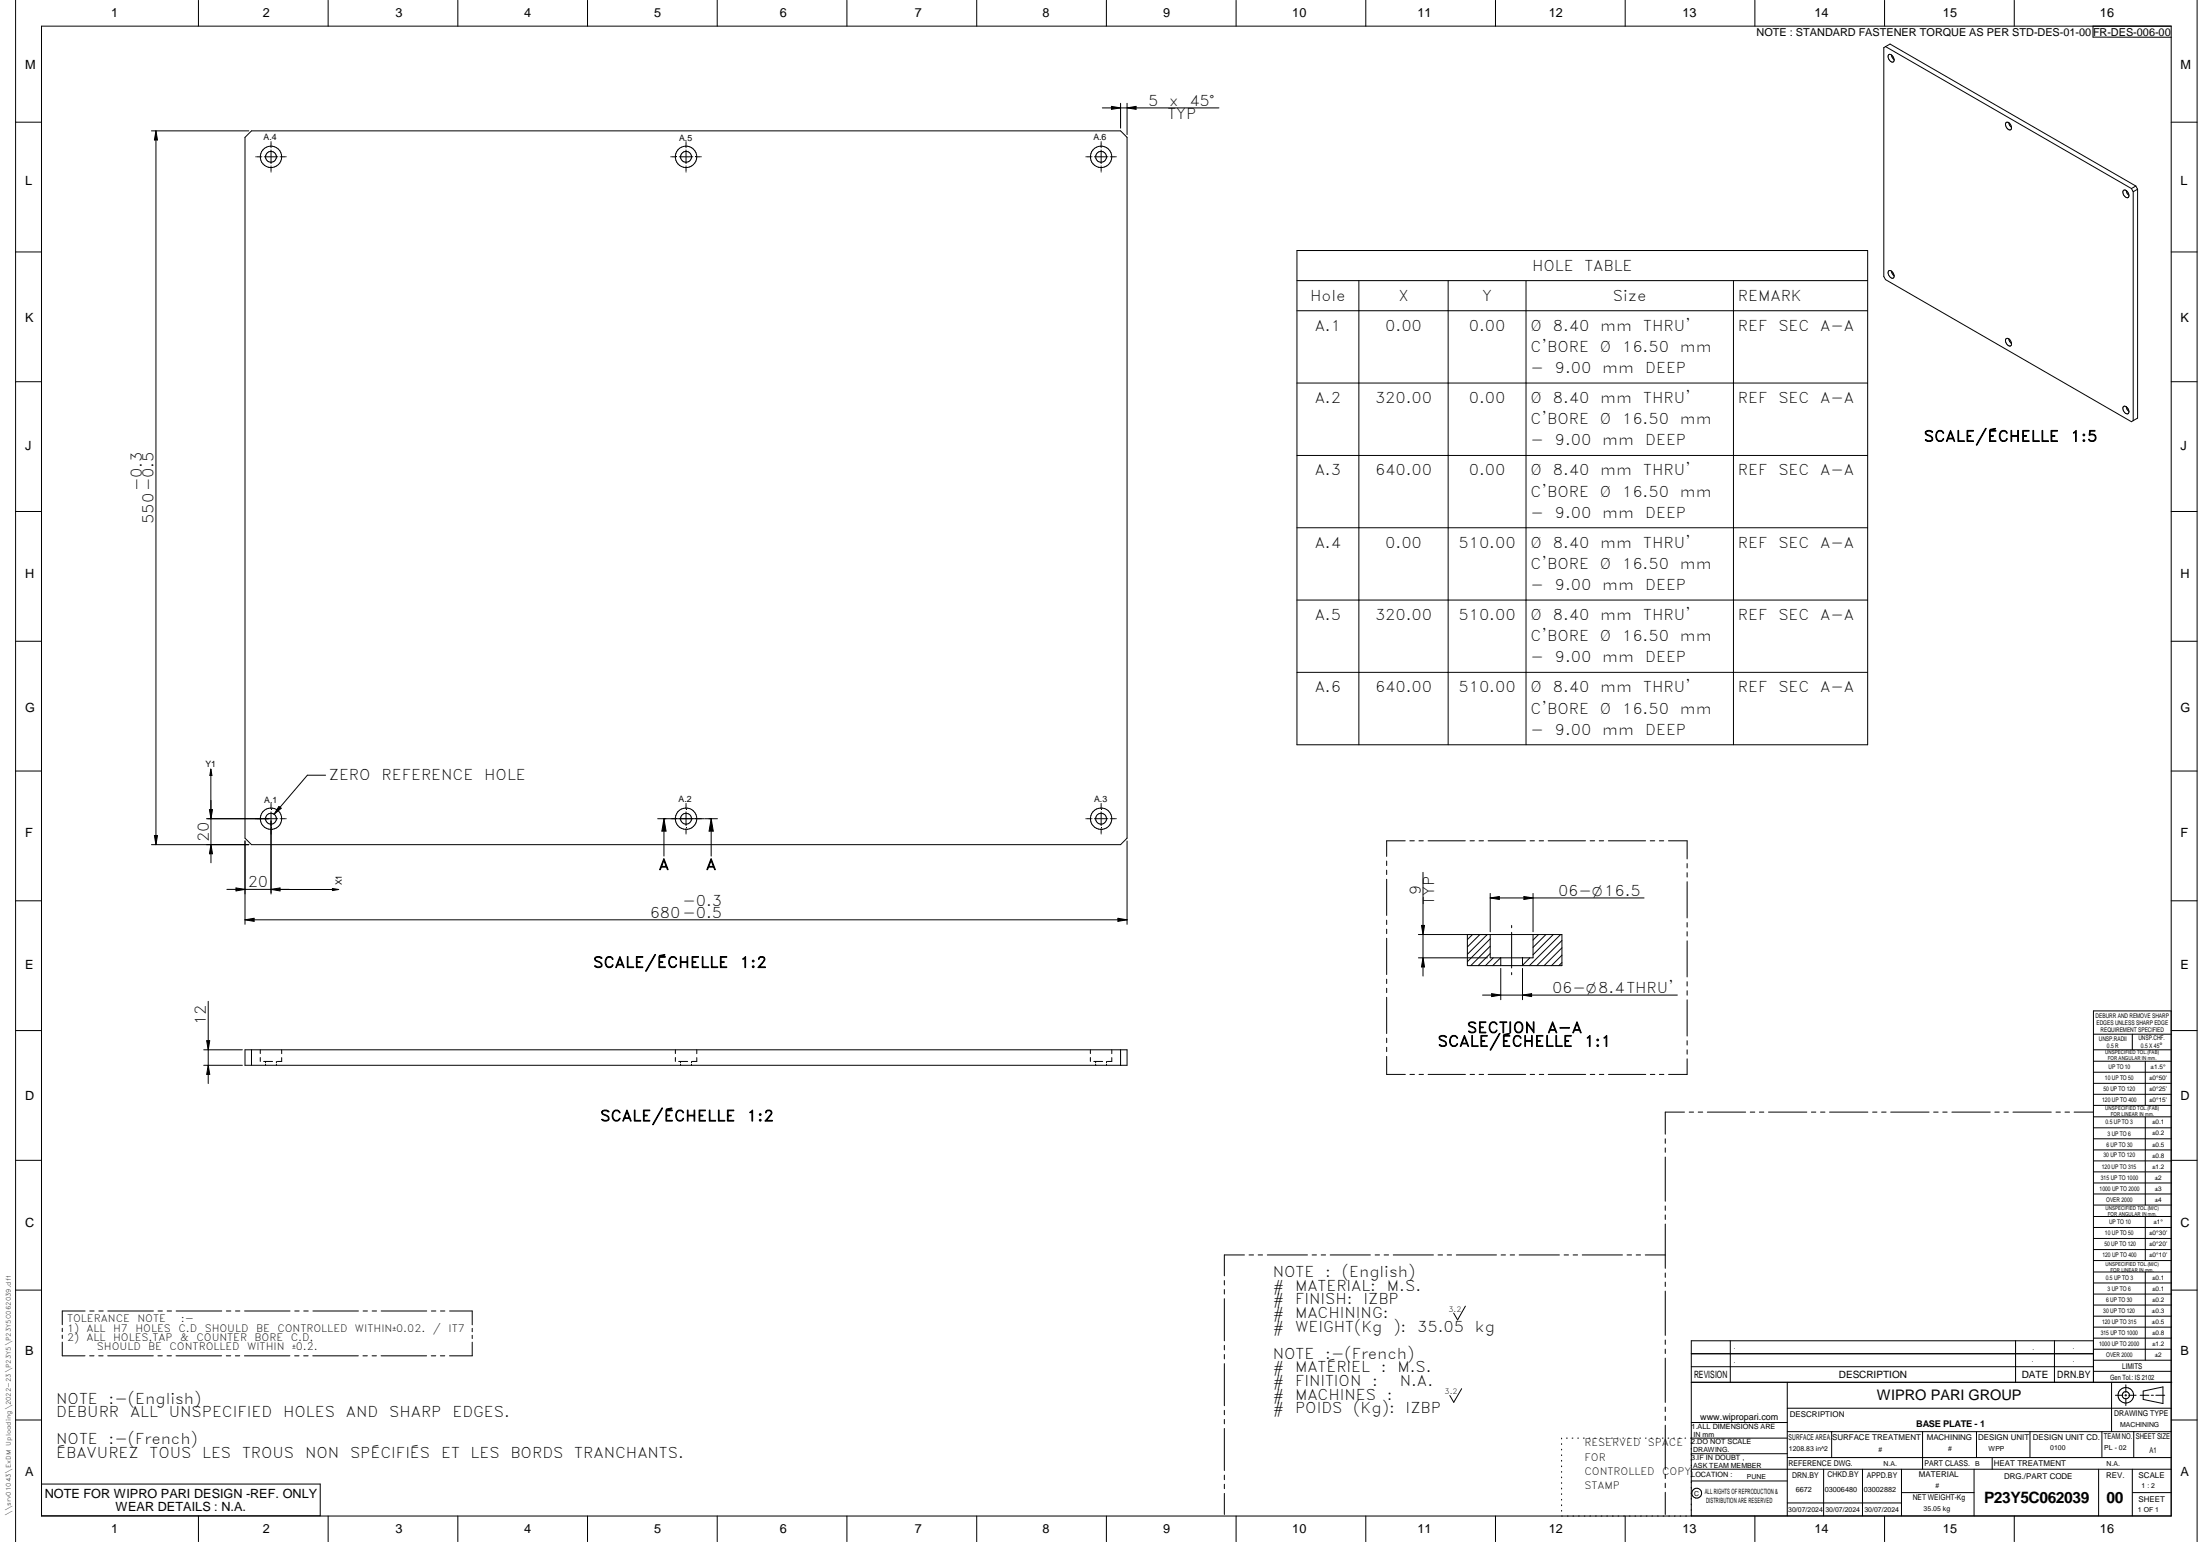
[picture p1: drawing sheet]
<svg xmlns="http://www.w3.org/2000/svg" width="848mm" height="594mm" viewBox="0 0 848 594" stroke-linecap="round" stroke-linejoin="round" font-family="sans-serif">
<g fill="none" stroke="#000" stroke-width=".39">
<path d="M6 .1v593.9M16 10.1h821v574h-821zM76.5 .1v10M126.5 .1v10M176.5 .1v10M226.5 .1v10M276.5 .1v10M326.5 .1v10M376.5 .1v10M426.5 .1v10M476.5 .1v10M526.5 .1v10"/>
<path d="M576.5 .1v10M626.5 .1v10M676.5 .1v10M726.5 .1v10M726.9 17.9l94.7 54.7M726.9 17.9l1.7-.9 94.7 54.7M726.9 17.9l-.7 .5v88.2l.7 1.1 94.7 54.8 .7-.4M776.5 .1v10M806.8 10.1v4.2l30.2 .1M847 .1v593.9M432 39.8v9.6M434.5 39.8v12.1"/>
<path d="M728 21.2a1.6 1.6 0 0 1 2.2 1.7 .78 .78 0 0 1-.4 1 .78 .78 0 0 1-1-.2l-.8-1.3zM729.1 21.2l.3 1 .8 .8M6 47.1h10M58.4 50.4h37.5M60.1 50.4v275M60.1 50.4l.6 3.5h-1.2zM96.9 50.4h335.1l2.5 2.5v270l-2.5 2.5h-335.1l-2.5-2.5v-270zM104.5 54.6v.1M104.5 54.9v1.7M104.5 56.9h.1M104.5 57.8v5.2M264.5 54.6v.1"/>
<path d="M264.5 54.9v1.7M264.5 56.9h.1M264.5 57.8v5.2M424.5 57.8v5.2M424.5 54.6v.1M424.5 54.9v1.7M424.5 56.9h.1M424.9 41.6h45M428.5 41l3.5 .6-3.5 .5zM434.5 41.6l3.4-.6v1.1zM773.4 47.1a1.93 1.93 0 0 1 1.7 2.9 1.93 1.93 0 0 1-1.7-2.9zM774.4 47.3l.3 1 .7 .8"/>
<path d="M837 47.1h10M98.6 60.4h.1M99 60.4h1.6M100.9 60.4h.1M101.9 60.4h5.2M104.5 63.9v.1M104.5 64.3v1.6M104.5 66.2v.1M107.9 60.4h.1M108.3 60.4h1.7M110.2 60.4h.1M258.6 60.4h.1"/>
<path d="M259 60.4h1.6M261.8 60.4h5.3M264.5 63.9v.1M264.5 64.3v1.6M264.5 66.2v.1M268.3 60.4h1.7M270.2 60.4h.1M418.6 60.4h.1M418.9 60.4h1.7M420.9 60.4h.1M421.9 60.4h5.2M424.5 63.9v.1"/>
<path d="M424.5 64.3v1.6M424.5 66.2v.1M427.9 60.4h.1M428.3 60.4h1.7M430.2 60.4h.1M818.7 73.3a1.88 1.88 0 0 1 1.6 2.8 1.88 1.88 0 0 1-1.6-2.8zM819.6 73.4l.4 1 .7 .8M821.6 72.6l.7 1.3M822.3 73.9v88.2M823.3 71.7l-1.7 .9M823.3 71.7l.7 1.2M824 72.9v88.2l-1.7 1"/>
<path d="M824 72.9l-1.7 1M6 97.1h10M500 96.5h220v190.4h-220zM837 97.1h10M500 108.1h220M500 119.7h220M523.8 108.1v178.8M558.2 108.1v178.8M588.3 108.1v178.8M668.2 108.1v178.8M728.2 104.3a1.93 1.93 0 0 1 1.6 2.8 1.93 1.93 0 0 1-1.6-2.8zM729.1 104.4l.3 1.1 .8 .8"/>
<path d="M773.2 130.6a1.56 1.56 0 0 1 2.2 1.7 .78 .78 0 0 1-.3 1 .78 .78 0 0 1-1-.2l-.9-1.2zM774.4 130.6l.3 1 .7 .8M6 147.1h10M500 147.6h220M818.7 156.5a1.88 1.88 0 0 1 1.6 2.9 1.88 1.88 0 0 1-1.6-2.9zM819.6 156.7l.4 1 .7 .8M837 147.1h10M500 175.5h220M6 197.1h10M837 197.1h10M500 203.3h220M500 231.2h220"/>
<path d="M6 247.1h10M500 259h220M837 247.1h10M6 297.1h10M81.3 296.3l.4 2.4h-.8zM81.3 296.3v19.1M125.5 298.7h-7l-12.8 15M837 297.1h10M79.6 315.4h27.5M80.7 311.9h1.2l-.6 3.5zM81.3 308.4v24M104.5 309.5v.2"/>
<path d="M104.5 309.9v1.7M104.5 312.8v31.6M107.5 310.7l.9 .7-2.7 2.3zM108 315.4h.1M108.3 315.4h1.7M110.2 315.4h.1M253.5 315.4h4.8M255.9 315.4l.9 4.8h-1.7zM255.9 315.4v14.4M258.6 315.4h12.9M264.5 309.5v.2M264.5 309.9v1.7"/>
<path d="M264.5 312.8v5.3M264.5 319.2v1.7M271.7 315.4h4.9M274.2 315.4v14.4M274.2 315.4l.8 4.8h-1.7zM418.6 315.4h.1M418.9 315.4h1.7M420.9 315.4h.1M421.9 315.4h5.2M424.5 309.5v.2M424.5 309.9v1.7M424.5 312.8v5.3"/>
<path d="M424.5 319.2v1.7M427.9 315.4h.1M428.3 315.4h1.7M430.2 315.4h.1M58.4 325.4h37.5M59.5 321.9h1.2l-.6 3.5zM81.3 325.4l.6 3.5h-1.2zM94.4 324v32.1M264.5 321.2v.1M424.5 321.2v.1M434.5 324v32.1M534.5 331.7v1.8"/>
<path d="M534.5 335.2v1.7M534.5 338.8v13.9M541.7 323.9h-7.2v6M543.5 323.9h1.7M547 323.9h1.7M548.6 336.1v39.9M550.5 323.9h14.4M566.7 323.9h1.7M570.1 323.9h1.8M573.7 323.9h14.4M589.8 323.9h1.7M593.3 323.9h1.7"/>
<path d="M596.8 323.9h14.4M613 323.9h1.7M616.5 323.9h1.7M620 323.9h14.4M636.1 323.9h1.8M639.7 323.9h1.6M643.2 323.9h7.2v7M650.4 332.7v1.7M650.4 336.2v1.7M650.4 339.7v14M6 347h10M87.5 342.6h24"/>
<path d="M91 342.1l3.4 .5-3.4 .6zM94.4 354.4l3.6-.6v1.2zM94.4 354.4h340.1M104.5 342.6l3.4-.5v1.1zM104.5 342.7h26.1M128.1 342.3l2.5 .4-2.5 .4zM431 353.8l3.5 .6-3.5 .6zM534.5 354.5v1.7M534.5 358v1.7M548 356.5h1.1l-.5 3.5zM574.5 344.2v14.8M574.5 345.9l3.5-.5v1.1z"/>
<path d="M574.5 345.9h59.3M582.7 356.5v.9M582.7 359.2v13.7M587.5 345.4l3.5 .5-3.5 .6zM591 344.2v14.8M650.4 355.4v1.8M650.4 358.9v1.7M837 347h10M534.5 361.5v14M534.5 377.2v1.7M546.8 360h55.3v12h-36.4v-12M546.8 369h26.6"/>
<path d="M548.6 369l.5 3.5h-1.1zM567.6 360l-1.9 2M570.5 360l-4.8 4.8M573.3 360l-7.6 7.7M574.5 361.7l-8.8 8.8M574.5 364.5l-7.5 7.5M574.5 367.4l-4.7 4.6M575.6 369l-3 3M578.4 369l-3 3M578.5 373.1v12M578.5 371.8l-.2 .2M578.5 369v3"/>
<path d="M582.7 374.7v.8M586.9 373.1v12M586.9 369v3M589.7 369l-2.8 2.9M591 360v9h-16.5v-9M593.1 360l-2.1 2.2M595.9 360l-4.9 5M598.8 360l-7.8 7.8M601.6 360l-12 12M602.1 362.3l-9.7 9.7M602.1 365.2l-6.9 6.8M602.1 368l-4 4"/>
<path d="M602.1 370.8l-1.2 1.2M650.4 362.5v13.9M650.4 378.2v1.7M6 397h10M80.3 385.8v31.6M534.5 380.7v1.7M534.5 384.2v14M534.5 400v1.7M571.5 383.4h75.1M575 382.8l3.5 .6-3.5 .6zM586.9 383.4l3.5-.6v1.2zM650.4 381.7v1.7"/>
<path d="M650.4 385.2v14M807 398.4h30M822 398.4v6.1M837 397h10M837 389.5h-30v143.1M78.5 404.5h14.9M78.5 410.4h14.9M79.7 400.9h1.2l-.6 3.6zM80.3 410.4l.6 3.5h-1.2zM94.4 404.5h340.1v5.9h-340.1zM96.9 404.5v5.9M100.3 404.5v1.4"/>
<path d="M100.3 407.4v1.5M101.6 408.9h3.5M102.4 408.9v.5M102.4 410v.4M106.6 408.9v.5M106.6 410v.4M108.6 407.5v1.4h-1.7M108.6 404.5v1.4M260.3 404.5v1.4M260.3 407.4v1.5M261.6 408.9h3.5M262.3 408.9v.5"/>
<path d="M262.3 410v.4M266.6 408.9v.5M266.6 410v.4M268.6 407.5v1.4h-1.7M268.6 404.5v1.4M420.3 404.5v1.4M420.3 407.4v1.5M421.6 408.9h3.5M422.4 408.9v.5M422.4 410v.4M426.6 408.9v.5M426.6 410v.4"/>
<path d="M428.6 407.5v1.4h-1.7M428.6 404.5v1.4M432 404.5v5.9M534.5 407v6.9h7.2M534.5 403.5v1.7M543.5 413.9h1.8M547 413.9h1.7M550.5 413.9h14.4M566.7 413.9h1.7M570.2 413.9h1.7M573.7 413.9h14.4M589.9 413.9h1.7"/>
<path d="M593.4 413.9h1.7M596.9 413.9h14.4M613 413.9h1.8M616.5 413.9h1.7M620.1 413.9h14.3M636.2 413.9h1.7M639.7 413.9h1.7M650.4 407.9v6h-7.2M650.4 400.9v1.7M650.4 404.5v1.6M807 404.5h30M807 408.9h30"/>
<path d="M807 413.1h30M807 417.4h30M827 408.9v17M641.9 438.7v1.8M649.4 428.5h-7.5v8.5M651.2 428.5h1.7M654.6 428.5h1.8M658.2 428.5h14.7M674.7 428.5h1.7M678.2 428.5h1.7M681.7 428.5h14.8M698.3 428.5h1.7"/>
<path d="M701.8 428.5h1.7M705.3 428.5h14.7M721.9 428.5h1.7M725.3 428.5h1.8M728.9 428.5h14.7M745.4 428.5h1.7M748.9 428.5h1.7M752.4 428.5h14.8M769 428.5h1.7M772.5 428.5h1.7M776 428.5h14.7M792.6 428.5h1.7"/>
<path d="M796 428.5h1.8M799.5 428.5h7.4M807 421.6h30M807 425.9h30M807 430.3h30M807 434.5h30M807 438.7h30M827 430.3v34M6 447h10M641.9 442.3v1.6M641.9 445.8v17M807 443h30"/>
<path d="M807 447.3h30M807 451.5h30M807 455.8h30M807 460h30M837 447h10M641.9 464.6v1.7M641.9 468.1v1.7M641.9 471.6v17.1M807 464.3h30M807 468.7h30M807 472.9h30M807 477.1h30"/>
<path d="M827 468.7v16.9M6 497h10M472 493.4v1.6M472 496.8v1.8M479.7 483.5h-7.7v8M481.5 483.5h1.7M485 483.5h1.7M488.5 483.5h15.5M505.8 483.5h1.7M509.3 483.5h1.7M512.8 483.5h15.5M530.1 483.5h1.7"/>
<path d="M533.6 483.5h1.7M537.1 483.5h15.5M554.4 483.5h1.7M557.9 483.5h1.7M561.4 483.5h15.5M578.7 483.5h1.6M582.2 483.5h1.7M585.6 483.5h15.5M603 483.5h1.6M606.4 483.5h1.8M609.9 483.5h15.5M627.2 483.5h1.7"/>
<path d="M630.7 483.5h1.7M634.2 483.5h7.7M641.9 490.4v1.7M641.9 493.9v1.7M641.9 497.4v17.1M807 481.4h30M807 485.6h30M807 490.1h30M807 494.3h30M807 498.6h30M827 490.1v33.9M837 497h10"/>
<path d="M24 511.7v1.3M24 514.4v1.3M24 517.1v5.3h8.8M32.8 505.1h-8.8v5.3M34.6 505.1h1.7M38.1 505.1h1.7M41.6 505.1h17.5M60.9 505.1h1.7M64.4 505.1h1.7M67.9 505.1h17.6M87.2 505.1h1.8M90.8 505.1h1.7"/>
<path d="M94.3 505.1h17.5M113.6 505.1h1.7M117.1 505.1h1.7M120.6 505.1h17.6M140 505.1h1.6M143.5 505.1h1.7M146.9 505.1h17.6M166.3 505.1h1.7M169.8 505.1h1.7M173.3 505.1h8.7v5.3M182 517.1v5.3h-8.7M182 511.8v1.3"/>
<path d="M182 514.4v1.3M472 500.3v16.3M472 518.3v1.8M564.9 503.2l-3 5.3-1.5-2.6M641.9 516.3v1.6M641.9 519.8v1.7M667 516.6v16M777 516.6v16M792 516.6v16M807 502.8h30M807 507.1h30M807 511.3h30"/>
<path d="M807 515.5h30M807 519.8h30M807 516.6h-155v67.5M34.5 522.4h1.7M38.1 522.4h1.7M41.5 522.4h17.6M60.9 522.4h1.7M64.4 522.4h1.7M67.9 522.4h17.5M87.2 522.4h1.7M90.7 522.4h1.7M94.2 522.4h17.6"/>
<path d="M113.6 522.4h1.7M117.1 522.4h1.7M120.6 522.4h17.5M139.9 522.4h1.7M143.4 522.4h1.7M146.9 522.4h17.6M166.2 522.4h1.8M169.8 522.4h1.6M472 521.8v1.7M472 525.4v16.2M563.5 535l-3.1 5.3-1.5-2.7M641.9 523.2v17.1"/>
<path d="M652 532.6h185.2M652 521.5h155M652 526.5h155M689 532.6v51.4M807 524h30M807 528.3h30M814 532.6v19M815.5 537.5h2.8M819.1 537.5h.7M819.5 533.5v2.9M819.5 537.2v.7M819.5 538.7v2.8"/>
<path d="M820.6 537.5h2.9M825 537.5h3.4M826.2 535.9l7.6-1.6v6.4l-7.6-1.5zM829.3 537.5h.8M831 537.5h3.5M6 547.1h10M472 543.3v1.7M472 546.9v1.7M472 550.3v16.2M602 554.1v.3M602 556.2v.3M602 558.3v.3"/>
<path d="M603.8 554.1h.4M606 554.1h.3M608.2 554.1h.3M610.4 554.1h.3M612.6 554.1h.3M614.7 554.1h.3M616.9 554.1h.3M619.1 554.1h.3M621.2 554.1h.3M623.4 554.1h.3M625.6 554.1h.3M627.8 554.1h.3"/>
<path d="M629.9 554.1h.4M632.1 554.1h.3M634.3 554.1h.3M636.5 554.1h.3M638.6 554.1h.3M640.8 554.1h.3M641.9 542.1v1.7M641.9 545.6v1.7M641.9 549.1v17M643 554.1h.3M645.2 554.1h.3M647.3 554.1h.4"/>
<path d="M649.5 554.1h.3M652 548h37M689 542.5h148M689 551.6h148M689 554.1h-37.3M706.1 551.6v10M741.1 551.6v14.4M761.9 551.6v10M782.5 551.6v10M810.3 551.6v10M822.5 551.6v10M837 547.1h10"/>
<path d="M16 571.8h107.4v12.2h-107.4M472 568.3v1.8M472 571.8v1.7M472 575.4v8.1M602 560.5v.3M602 562.6v.3M602 564.8v.3M602 566.9v.3M602 569v.3M602 571.2v.3M602 573.3v.4M602 575.5v.3"/>
<path d="M602 577.6v.3M602 579.8v.3M641.9 567.9v1.7M641.9 571.4v1.8M641.9 574.9v8.6M652 570.6h37M652 560.1h37M689 561.6h148M689 579h44M703 566v18M718 566v18M733 575.1h28"/>
<path d="M733 566v18M761 566v18M768 561.6v4.4M809 566v18M822 566v18M822 575.1h15M837 566h-185M76.5 584.1v9.9M126.5 584.1v9.9M176.5 584.1v9.9M226.5 584.1v9.9M276.5 584.1v9.9"/>
<path d="M326.5 584.1v9.9M376.5 584.1v9.9M426.5 584.1v9.9M476.5 584.1v9.9M526.5 584.1v9.9M576.5 584.1v9.9M602 581.9v.3M626.5 584.1v9.9M652 584h185M676.5 584.1v9.9M726.5 584.1v9.9M776.5 584.1v9.9"/>
<circle cx="104.5" cy="60.4" r="4.1"/>
<circle cx="104.5" cy="60.4" r="2.09"/>
<circle cx="264.5" cy="60.4" r="4.1"/>
<circle cx="264.5" cy="60.4" r="2.09"/>
<circle cx="424.5" cy="60.4" r="2.09"/>
<circle cx="424.5" cy="60.4" r="4.1"/>
<circle cx="104.5" cy="315.4" r="2.1"/>
<circle cx="104.5" cy="315.4" r="4.1"/>
<circle cx="264.5" cy="315.4" r="4.1"/>
<circle cx="264.5" cy="315.4" r="2.1"/>
<circle cx="424.4" cy="315.4" r="2.1"/>
<circle cx="424.5" cy="315.4" r="4.1"/>
<circle cx="819.5" cy="537.5" r="2.99"/>
<circle cx="819.5" cy="537.5" r="1.39"/>
<circle cx="654.1" cy="575.3" r="1.9"/>
</g>
<g fill="#000">
<path d="M60.1 50.4l.6 3.5h-1.2zM428.5 41l3.5 .6-3.5 .5zM434.5 41.6l3.4-.6v1.1zM81.3 296.3l.4 2.4h-.8zM80.7 311.9h1.2l-.6 3.5zM107.5 310.7l.9 .7-2.7 2.3zM59.5 321.9h1.2l-.6 3.5zM81.3 325.4l.6 3.5h-1.2zM255.9 315.4l.9 4.8h-1.7zM274.2 315.4l.8 4.8h-1.7zM91 342.1l3.4 .5-3.4 .6zM94.4 354.4l3.6-.6v1.2z"/>
<path d="M104.5 342.6l3.4-.5v1.1zM128.1 342.3l2.5 .4-2.5 .4zM431 353.8l3.5 .6-3.5 .6zM548 356.5h1.1l-.5 3.5zM574.5 345.9l3.5-.5v1.1zM587.5 345.4l3.5 .5-3.5 .6zM548.6 369l.5 3.5h-1.1zM575 382.8l3.5 .6-3.5 .6zM586.9 383.4l3.5-.6v1.2zM80.3 410.4l.6 3.5h-1.2zM79.7 400.9h1.2l-.6 3.6z"/>
</g>
<g font-size="6">
<text x="764.8" y="578.9">P23Y5C062039</text>
<text x="812.1" y="578.9">00</text>
</g>
<g font-size="5.7">
<text x="442.6" y="40.7">5</text>
<text x="450.7" y="40.7">x</text>
<text x="458.5" y="40.7">45°</text>
<text x="450" y="45.9">TYP</text>
<text x="590.6" y="104.2">HOLE</text>
<text x="610.8" y="104.2">TABLE</text>
<text x="505.1" y="115.8">Hole</text>
<text x="539.1" y="115.8">X</text>
<text x="571.3" y="115.8">Y</text>
<text x="621.7" y="115.8">Size</text>
<text x="670" y="115.8">REMARK</text>
<text x="506.8" y="127.5">A.1</text>
<text x="534" y="127.5">0.00</text>
<text x="566.2" y="127.5">0.00</text>
<text x="590" y="127.5">Ø</text>
<text x="598.6" y="127.5">8.40</text>
<text x="616.9" y="127.5">mm</text>
<text x="633.5" y="127.5">THRU'</text>
<text x="670" y="127.5">REF</text>
<text x="685.5" y="127.5">SEC</text>
<text x="701.7" y="127.5">A-A</text>
<text x="590" y="135.6">C'BORE</text>
<text x="616.7" y="135.6">Ø</text>
<text x="625.3" y="135.6">16.50</text>
<text x="647.6" y="135.6">mm</text>
<text x="590" y="143.7">-</text>
<text x="599.4" y="143.7">9.00</text>
<text x="617.6" y="143.7">mm</text>
<text x="634.2" y="143.7">DEEP</text>
<text x="506.8" y="155.3">A.2</text>
<text x="530.1" y="155.3">320.00</text>
<text x="566.2" y="155.3">0.00</text>
<text x="590" y="155.3">Ø</text>
<text x="598.6" y="155.3">8.40</text>
<text x="616.9" y="155.3">mm</text>
<text x="633.5" y="155.3">THRU'</text>
<text x="670" y="155.3">REF</text>
<text x="685.5" y="155.3">SEC</text>
<text x="701.7" y="155.3">A-A</text>
<text x="590" y="163.4">C'BORE</text>
<text x="616.7" y="163.4">Ø</text>
<text x="625.3" y="163.4">16.50</text>
<text x="647.6" y="163.4">mm</text>
<text x="590" y="171.6">-</text>
<text x="599.4" y="171.6">9.00</text>
<text x="617.6" y="171.6">mm</text>
<text x="634.2" y="171.6">DEEP</text>
<text x="741.6" y="170.1">SCALE/ÉCHELLE</text>
<text x="798.1" y="170.1">1:5</text>
<text x="506.8" y="183.2">A.3</text>
<text x="530.1" y="183.2">640.00</text>
<text x="566.2" y="183.2">0.00</text>
<text x="590" y="183.2">Ø</text>
<text x="598.6" y="183.2">8.40</text>
<text x="616.9" y="183.2">mm</text>
<text x="633.5" y="183.2">THRU'</text>
<text x="670" y="183.2">REF</text>
<text x="685.5" y="183.2">SEC</text>
<text x="701.7" y="183.2">A-A</text>
<text x="54.7" y="189.3" transform="rotate(-90 54.7 189.3)">-0.3</text>
<text x="590" y="191.3">C'BORE</text>
<text x="616.7" y="191.3">Ø</text>
<text x="625.3" y="191.3">16.50</text>
<text x="647.6" y="191.3">mm</text>
<text x="59.2" y="201.9" transform="rotate(-90 59.2 201.9)">550-0.5</text>
<text x="590" y="199.4">-</text>
<text x="599.4" y="199.4">9.00</text>
<text x="617.6" y="199.4">mm</text>
<text x="634.2" y="199.4">DEEP</text>
<text x="506.8" y="211">A.4</text>
<text x="534" y="211">0.00</text>
<text x="562.2" y="211">510.00</text>
<text x="590" y="211">Ø</text>
<text x="598.6" y="211">8.40</text>
<text x="616.9" y="211">mm</text>
<text x="633.5" y="211">THRU'</text>
<text x="670" y="211">REF</text>
<text x="685.5" y="211">SEC</text>
<text x="701.7" y="211">A-A</text>
<text x="590" y="219.2">C'BORE</text>
<text x="616.7" y="219.2">Ø</text>
<text x="625.3" y="219.2">16.50</text>
<text x="647.6" y="219.2">mm</text>
<text x="590" y="227.3">-</text>
<text x="599.4" y="227.3">9.00</text>
<text x="617.6" y="227.3">mm</text>
<text x="634.2" y="227.3">DEEP</text>
<text x="506.8" y="238.9">A.5</text>
<text x="530.1" y="238.9">320.00</text>
<text x="562.2" y="238.9">510.00</text>
<text x="590" y="238.9">Ø</text>
<text x="598.6" y="238.9">8.40</text>
<text x="616.9" y="238.9">mm</text>
<text x="633.5" y="238.9">THRU'</text>
<text x="670" y="238.9">REF</text>
<text x="685.5" y="238.9">SEC</text>
<text x="701.7" y="238.9">A-A</text>
<text x="590" y="247.1">C'BORE</text>
<text x="616.7" y="247.1">Ø</text>
<text x="625.3" y="247.1">16.50</text>
<text x="647.6" y="247.1">mm</text>
<text x="590" y="255.2">-</text>
<text x="599.4" y="255.2">9.00</text>
<text x="617.6" y="255.2">mm</text>
<text x="634.2" y="255.2">DEEP</text>
<text x="506.8" y="266.8">A.6</text>
<text x="530.1" y="266.8">640.00</text>
<text x="562.2" y="266.8">510.00</text>
<text x="590" y="266.8">Ø</text>
<text x="598.6" y="266.8">8.40</text>
<text x="616.9" y="266.8">mm</text>
<text x="633.5" y="266.8">THRU'</text>
<text x="670" y="266.8">REF</text>
<text x="685.5" y="266.8">SEC</text>
<text x="701.7" y="266.8">A-A</text>
<text x="590" y="274.9">C'BORE</text>
<text x="616.7" y="274.9">Ø</text>
<text x="625.3" y="274.9">16.50</text>
<text x="647.6" y="274.9">mm</text>
<text x="590" y="283">-</text>
<text x="599.4" y="283">9.00</text>
<text x="617.6" y="283">mm</text>
<text x="634.2" y="283">DEEP</text>
<text x="126.7" y="300.4">ZERO</text>
<text x="147.1" y="300.4">REFERENCE</text>
<text x="186.7" y="300.4">HOLE</text>
<text x="80.5" y="324.4" transform="rotate(-90 80.5 324.4)">20</text>
<text x="253.9" y="335.1">A</text>
<text x="272.1" y="335.1">A</text>
<text x="95.5" y="341.8">20</text>
<text x="547.7" y="344.9" transform="rotate(-90 547.7 344.9)">9</text>
<text x="600.6" y="345.1">06-O16.5</text>
<text x="250.5" y="353.5">680-0.5</text>
<text x="263.1" y="349">-0.3</text>
<text x="552.9" y="348.5" transform="rotate(-90 552.9 348.5)">TYP</text>
<text x="228.6" y="372.8">SCALE/ÉCHELLE</text>
<text x="285.2" y="372.8">1:2</text>
<text x="598.3" y="382.5">06-O8.4THRU'</text>
<text x="79.4" y="394.9" transform="rotate(-90 79.4 394.9)">12</text>
<text x="565.5" y="397.9">SECTION</text>
<text x="596.5" y="397.9">A-A</text>
<text x="554.2" y="403.2">SCALE/ÉCHELLE</text>
<text x="610.7" y="403.2">1:1</text>
<text x="231.4" y="431.9">SCALE/ÉCHELLE</text>
<text x="287.9" y="431.9">1:2</text>
<text x="490.6" y="492">NOTE</text>
<text x="510.8" y="492">:</text>
<text x="517.3" y="492">(English)</text>
<text x="490.6" y="497.2">#</text>
<text x="499.2" y="497.2">MATERIAL:</text>
<text x="534.7" y="497.2">M.S.</text>
<text x="490.6" y="502.5">#</text>
<text x="499.2" y="502.5">FINISH:</text>
<text x="525.6" y="502.5">IZBP</text>
<text x="490.6" y="507.7">#</text>
<text x="499.2" y="507.7">MACHINING:</text>
<text x="490.6" y="513">#</text>
<text x="499.2" y="513">WEIGHT(Kg</text>
<text x="537.1" y="513">):</text>
<text x="546.4" y="513">35.05</text>
<text x="568.6" y="513">kg</text>
<text x="490.6" y="523.5">NOTE</text>
<text x="510.8" y="523.5">:-(French)</text>
<text x="490.6" y="528.7">#</text>
<text x="490.6" y="534">#</text>
<text x="499.2" y="534">FINITION</text>
<text x="499.2" y="528.7">MATÉRIEL</text>
<text x="529" y="534">:</text>
<text x="532.3" y="528.7">:</text>
<text x="538.7" y="528.7">M.S.</text>
<text x="539.6" y="534">N.A.</text>
<text x="490.6" y="539.2">#</text>
<text x="499.2" y="539.2">MACHINES</text>
<text x="534.7" y="539.2">:</text>
<text x="21.7" y="540.8">NOTE</text>
<text x="41.9" y="540.8">:-(English)</text>
<text x="490.6" y="544.5">#</text>
<text x="499.2" y="544.5">POIDS</text>
<text x="521.7" y="544.5">(Kg):</text>
<text x="541.9" y="544.5">IZBP</text>
<text x="21.7" y="546">DEBURR</text>
<text x="50.1" y="546">ALL</text>
<text x="65" y="546">UNSPECIFIED</text>
<text x="109.2" y="546">HOLES</text>
<text x="133.3" y="546">AND</text>
<text x="150" y="546">SHARP</text>
<text x="174.4" y="546">EDGES.</text>
<text x="21.7" y="556.5">NOTE</text>
<text x="41.9" y="556.5">:-(French)</text>
<text x="21.7" y="561.8">ÉBAVUREZ</text>
<text x="57.7" y="561.8">TOUS</text>
<text x="78" y="561.8">LES</text>
<text x="93.3" y="561.8">TROUS</text>
<text x="117.6" y="561.8">NON</text>
<text x="134.9" y="561.8">SPÉCIFIÉS</text>
<text x="170" y="561.8">ET</text>
<text x="181.4" y="561.8">LES</text>
<text x="196.8" y="561.8">BORDS</text>
<text x="221.4" y="561.8">TRANCHANTS.</text>
</g>
<text font-size="5.6" x="723.5" y="539.3">WIPRO PARI GROUP</text>
<g font-size="4.9">
<text x="42.9" y="6.6">1</text>
<text x="101.3" y="6.7">2</text>
<text x="152.5" y="6.7">3</text>
<text x="202.1" y="6.7">4</text>
<text x="252.1" y="6.7">5</text>
<text x="300.6" y="6.7">6</text>
<text x="352.6" y="6.7">7</text>
<text x="401.9" y="6.7">8</text>
<text x="448.4" y="6.7">9</text>
<text x="498.1" y="6.7">10</text>
<text x="546.4" y="6.7">11</text>
<text x="597" y="6.7">12</text>
<text x="648.5" y="6.6">13</text>
<text x="699.4" y="6.6">14</text>
<text x="749" y="6.7">15</text>
<text x="809.5" y="6.6">16</text>
<text x="9.7" y="26.7">M</text>
<text x="840.6" y="26.7">M</text>
<text x="9.7" y="71.4">L</text>
<text x="840.6" y="71.4">L</text>
<text x="9.7" y="124.2">K</text>
<text x="840.6" y="124.2">K</text>
<text x="9.7" y="173.4">J</text>
<text x="840.6" y="173.4">J</text>
<text x="9.7" y="222.7">H</text>
<text x="840.6" y="222.7">H</text>
<text x="9.7" y="274.3">G</text>
<text x="840.6" y="274.3">G</text>
<text x="9.7" y="322.6">F</text>
<text x="840.6" y="322.6">F</text>
<text x="9.7" y="373.3">E</text>
<text x="840.6" y="373.3">E</text>
<text x="9.7" y="423.8">D</text>
<text x="840.6" y="423.8">D</text>
<text x="9.7" y="472.8">C</text>
<text x="840.6" y="472.8">C</text>
<text x="9.7" y="522.1">B</text>
<text x="840.6" y="522.1">B</text>
<text x="9.7" y="568.7">A</text>
<text x="840.6" y="568.7">A</text>
<text x="17.2" y="577">NOTE FOR WIPRO PARI DESIGN -REF. ONLY</text>
<text x="44.5" y="582.3">WEAR DETAILS : N.A.</text>
<text x="42.9" y="590.6">1</text>
<text x="101.3" y="590.7">2</text>
<text x="152.5" y="590.7">3</text>
<text x="202.1" y="590.7">4</text>
<text x="252.1" y="590.7">5</text>
<text x="300.6" y="590.7">6</text>
<text x="352.6" y="590.7">7</text>
<text x="401.9" y="590.7">8</text>
<text x="448.4" y="590.7">9</text>
<text x="498.1" y="590.7">10</text>
<text x="546.4" y="590.7">11</text>
<text x="597" y="590.7">12</text>
<text x="648.5" y="590.6">13</text>
<text x="699.4" y="590.5">14</text>
<text x="749" y="590.7">15</text>
<text x="809.5" y="590.5">16</text>
</g>
<text font-size="4.2" x="677.1" y="13.9">NOTE : STANDARD FASTENER TORQUE AS PER STD-DES-01-00FR-DES-006-00</text>
<g font-size="3.9">
<text x="25.9" y="509.4">TOLERANCE</text>
<text x="53" y="509.4">NOTE</text>
<text x="69.7" y="509.4">:-</text>
<text x="25.9" y="513">1)</text>
<text x="33.4" y="513">ALL</text>
<text x="43.6" y="513">H7</text>
<text x="52.2" y="513">HOLES</text>
<text x="68.8" y="513">C.D</text>
<text x="78.9" y="513">SHOULD</text>
<text x="98.7" y="513">BE</text>
<text x="106.9" y="513">CONTROLLED</text>
<text x="136.8" y="513">WITHINu0.02.</text>
<text x="166.8" y="513">/</text>
<text x="172.8" y="513">IT7</text>
<text x="25.9" y="516.6">2)</text>
<text x="33.4" y="516.6">ALL</text>
<text x="37.3" y="520.2">SHOULD</text>
<text x="43.6" y="516.6">HOLES,TAP</text>
<text x="57.2" y="520.2">BE</text>
<text x="65.4" y="520.2">CONTROLLED</text>
<text x="69.4" y="516.6">&amp;</text>
<text x="75.7" y="516.6">COUNTER</text>
<text x="95.3" y="520.2">WITHIN</text>
<text x="98.1" y="516.6">BORE</text>
<text x="112.1" y="516.6">C.D,</text>
<text x="653" y="530.9">REVISION</text>
<text x="708.9" y="530.9">DESCRIPTION</text>
<text x="779.4" y="530.9">DATE</text>
<text x="793.1" y="530.9">DRN.BY</text>
<text x="610.8" y="557.1">RESERVED</text>
<text x="635.2" y="557.1">SPACE</text>
<text x="610.8" y="562.7">FOR</text>
<text x="610.8" y="568.3">CONTROLLED</text>
<text x="640.7" y="568.3">COPY</text>
<text x="610.8" y="573.8">STAMP</text>
</g>
<text font-size="3.7" x="112.6" y="520.2">u0.2.</text>
<text font-size="3.6" x="738.7" y="549.8">BASE PLATE - 1</text>
<text font-size="3.5" x="655.4" y="547.1">www.wipropari.com</text>
<g font-size="3.4">
<text x="101.6" y="54.1">A.4</text>
<text x="261.8" y="54.4">A.5</text>
<text x="421.5" y="54.1">A.6</text>
<text x="79.2" y="295.5">Y1</text>
<text x="101.9" y="309.2">A.1</text>
<text x="261.6" y="309.1">A.2</text>
<text x="421.8" y="309.2">A.3</text>
<text x="131.7" y="341" transform="rotate(-90 131.7 341)">X1</text>
</g>
<g font-size="3.1">
<text x="818.1" y="527.3">LIMITS</text>
<text x="815" y="545.5">DRAWING TYPE</text>
<text x="690" y="546.1">DESCRIPTION</text>
<text x="689.5" y="554.6">SURFACE AREA</text>
<text x="706.2" y="554.6">SURFACE TREATMENT</text>
<text x="742.7" y="554.6">MACHINING</text>
<text x="762.5" y="554.6">DESIGN UNIT</text>
<text x="783.6" y="554.6">DESIGN UNIT CD.</text>
<text x="811" y="554.4">TEAM NO.</text>
<text x="823.3" y="554.5">SHEET SIZE</text>
<text x="828.6" y="559.9">A1</text>
<text x="689.4" y="564.9">REFERENCE DWG.</text>
<text x="690.8" y="569.3">DRN.BY</text>
<text x="704.4" y="569.2">CHKD.BY</text>
<text x="719.6" y="569.3">APPD.BY</text>
<text x="739.7" y="569.1">MATERIAL</text>
<text x="741.8" y="564.7">PART CLASS.</text>
<text x="768.6" y="564.7">HEAT TREATMENT</text>
<text x="772.5" y="569.7">DRG./PART CODE</text>
<text x="811.9" y="569.3">REV.</text>
<text x="824.4" y="569.4">SCALE</text>
<text x="737.3" y="578">NET WEIGHT-Kg</text>
<text x="824.4" y="578.5">SHEET</text>
</g>
<text font-size="3" x="832.4" y="403.9">°</text>
<g font-size="2.8">
<text x="558.3" y="505.4">3.2</text>
<text x="813.4" y="531.5">Gen Tol.: IS 2102</text>
<text x="556.9" y="537.2">3.2</text>
<text x="652.1" y="550.4">1.ALL DIMENSIONS ARE</text>
<text x="652" y="556.4">2.DO NOT SCALE</text>
<text x="652" y="562.5">3.IF IN DOUBT ,</text>
<text x="652" y="569.2">LOCATION :</text>
<text x="657.2" y="575.8">ALL RIGHTS OF REPRODUCTION &amp;</text>
<text x="692.2" y="575">6672</text>
<text x="703.4" y="574.9">03006480</text>
<text x="718.4" y="575">03002882</text>
<text x="657.7" y="579.2">DISTRIBUTION ARE RESERVED</text>
</g>
<g font-size="2.7">
<text x="817.3" y="549.9">MACHINING</text>
<text x="652.9" y="553.5">IN mm</text>
<text x="652.7" y="559.5">DRAWING.</text>
<text x="689.6" y="559.1">1208.83 in^2</text>
<text x="724.1" y="559.2">#</text>
<text x="751" y="559.1">#</text>
<text x="766.6" y="559">WPP</text>
<text x="790.3" y="558.8">0100</text>
<text x="811.2" y="558.8">PL - 02</text>
<text x="652.7" y="565.5">ASK TEAM MEMBER</text>
<text x="673.4" y="569.6">PUNE</text>
<text x="726.1" y="564.9">N.A.</text>
<text x="761.4" y="564.9">B</text>
<text x="812.1" y="564.9">N.A.</text>
<text x="746.1" y="573.2">#</text>
<text x="825.6" y="573.4">1 : 2</text>
<text x="653.1" y="576.3">C</text>
<text x="689.4" y="582.4">30/07/2024</text>
<text x="703.7" y="582.5">30/07/2024</text>
<text x="718.7" y="582.6">30/07/2024</text>
<text x="741.6" y="582.2">35.05 kg</text>
<text x="824.1" y="582.4">1 OF 1</text>
</g>
<g font-size="2.5">
<text x="807.8" y="392">DEBURR AND REMOVE SHARP</text>
<text x="808.2" y="394.8">EDGES UNLESS SHARP EDGE</text>
<text x="809.1" y="400.9">UNSP.RADII</text>
<text x="809.8" y="397.6">REQUIREMENT SPECIFIED</text>
<text x="824.4" y="400.7">UNSP.CHF.</text>
<text x="812.2" y="403.6">0.5 R</text>
<text x="825.3" y="403.9">0.5 X 45</text>
<text x="812.8" y="411.8">UP TO 10</text>
<text x="829.1" y="411.9">±1.5°</text>
<text x="811.4" y="416.1">10 UP TO 50</text>
<text x="828.5" y="416.1">±0°50'</text>
<text x="810.4" y="424.5">120 UP TO 400</text>
<text x="810.9" y="420.3">50 UP TO 120</text>
<text x="828.5" y="424.5">±0°15'</text>
<text x="828.5" y="420.3">±0°25'</text>
<text x="811.7" y="433.2">0.5 UP TO 3</text>
<text x="812.5" y="437.5">3 UP TO 6</text>
<text x="829.6" y="437.4">±0.2</text>
<text x="829.6" y="433.2">±0.1</text>
<text x="812" y="441.7">6 UP TO 30</text>
<text x="829.6" y="441.7">±0.5</text>
<text x="810.9" y="445.9">30 UP TO 120</text>
<text x="829.6" y="446">±0.8</text>
<text x="809.9" y="454.4">315 UP TO 1000</text>
<text x="810.3" y="450.2">120 UP TO 315</text>
<text x="829.6" y="450.2">±1.2</text>
<text x="830.7" y="454.4">±2</text>
<text x="809.4" y="458.7">1000 UP TO 2000</text>
<text x="830.6" y="458.7">±3</text>
<text x="811.9" y="463">OVER 2000</text>
<text x="830.7" y="463">±4</text>
<text x="813.1" y="471.6">UP TO 10</text>
<text x="830.1" y="471.6">±1°</text>
<text x="811.4" y="475.9">10 UP TO 50</text>
<text x="828.5" y="475.9">±0°30'</text>
<text x="810.4" y="484.4">120 UP TO 400</text>
<text x="811.2" y="480.1">50 UP TO 120</text>
<text x="828.5" y="484.4">±0°10'</text>
<text x="828.5" y="480.1">±0°20'</text>
<text x="811.7" y="493">0.5 UP TO 3</text>
<text x="812.4" y="497.2">3 UP TO 6</text>
<text x="829.6" y="497.3">±0.1</text>
<text x="829.6" y="493">±0.1</text>
<text x="811.9" y="501.5">6 UP TO 30</text>
<text x="829.6" y="501.5">±0.2</text>
<text x="810.8" y="505.8">30 UP TO 120</text>
<text x="829.6" y="505.8">±0.3</text>
<text x="809.8" y="514.3">315 UP TO 1000</text>
<text x="810.3" y="510.1">120 UP TO 315</text>
<text x="829.6" y="510">±0.5</text>
<text x="829.6" y="514.3">±0.8</text>
<text x="668.4" y="519.9">.</text>
<text x="783.5" y="520">.</text>
<text x="799.1" y="519.9">.</text>
<text x="809.2" y="518.5">1000 UP TO 2000</text>
<text x="829.6" y="518.5">±1.2</text>
<text x="668.4" y="524.9">.</text>
<text x="783.3" y="524.8">.</text>
<text x="799.1" y="524.8">.</text>
<text x="811.9" y="522.8">OVER 2000</text>
<text x="830.6" y="522.7">±2</text>
</g>
<g font-size="2.4">
<text x="4.1" y="556.9" transform="rotate(-90 4.1 556.9)">Uploading\2022-23\P23Y5\P23Y5C062039.dft</text>
<text x="4.1" y="584.1" transform="rotate(-90 4.1 584.1)">\\srv01043\ExDM</text>
</g>
<g font-size="2.1">
<text x="811.5" y="406.1">UNSPECIFIED TOL.(FAB)</text>
<text x="812.5" y="408.5">FOR ANGULAR IN mm.</text>
<text x="811.6" y="427.7">UNSPECIFIED TOL.(FAB)</text>
<text x="813.6" y="430.1">FOR LINEAR IN mm.</text>
<text x="811.7" y="466.1">UNSPECIFIED TOL.(M/C)</text>
<text x="812.5" y="468.5">FOR ANGULAR IN mm.</text>
<text x="811.7" y="487.6">UNSPECIFIED TOL.(M/C)</text>
<text x="813.6" y="489.9">FOR LINEAR IN mm.</text>
</g>
</svg>
